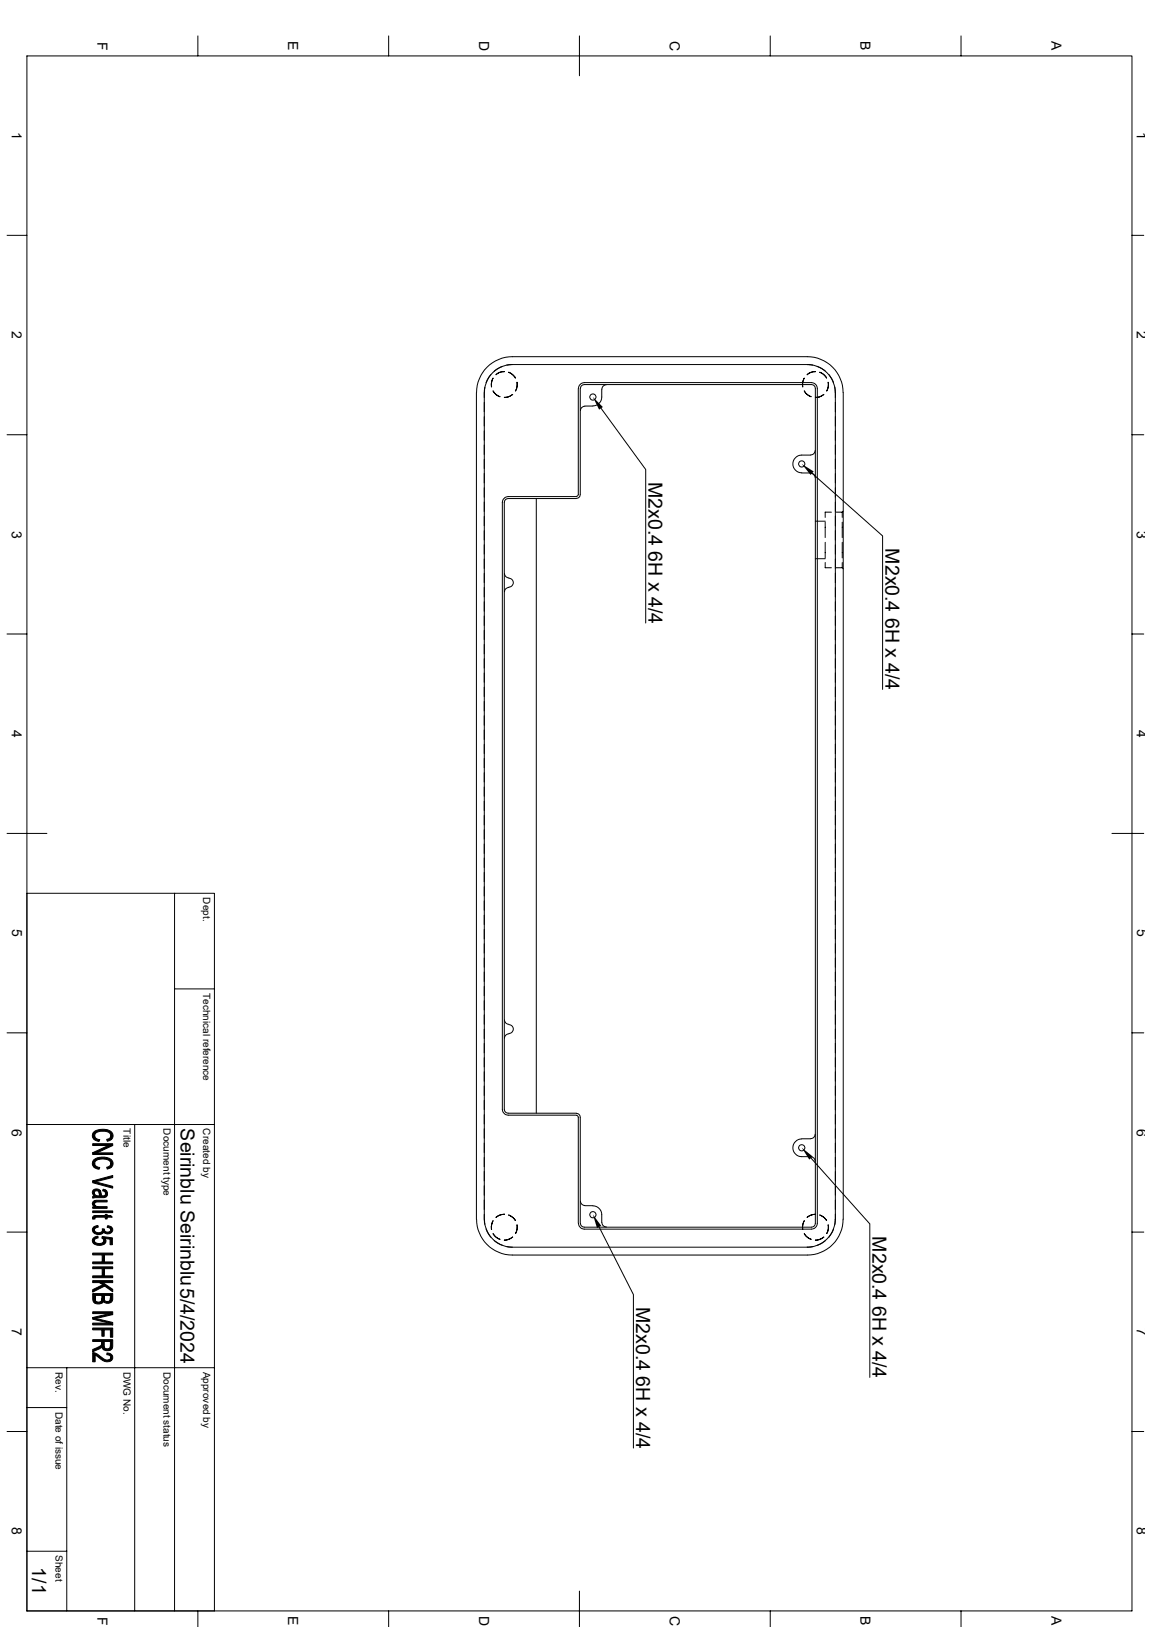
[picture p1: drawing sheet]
<svg xmlns="http://www.w3.org/2000/svg" width="297mm" height="420mm" viewBox="0 0 297 420" stroke-linecap="round" stroke-linejoin="round" font-family="sans-serif">
<g fill="none" stroke="#000" stroke-width=".26">
<path d="M6.9 14.4h285.2v401.4h-285.2zM51.1 9.3v5.1M100.3 9.3v5.1M149.5 9.3v10.3M198.8 9.3v5.1M248 9.3v5.1M1.8 60.7h5.1M292.1 60.7h3M125.1 100l-.1 2.6M126.7 96.7l-.5 .6-.8 1.5M127.2 97.6l-.3 .9-.1 1.4M127.3 97.6l-.5 1.5 .1 .8"/>
<path d="M129.6 94.6l-2.1 1.2M130.2 95.9h-.1a2.79 2.79 0 0 0-2.1 .8M131.2 96.1l1.2 .8 .6 .7M131.3 96.1l1.2 .8 .5 .7M132.1 94.1l-1.3 .1M133.4 98.7v1l-.3 1.2M156.5 99.3l-.8 .4-.4 .8M207.1 99.9v-.2a3.1 3.1 0 0 1 .5-2.1 2.77 2.77 0 0 0-.4 2.3M208.3 96.7a2.81 2.81 0 0 1 2.1-.8 2.99 2.99 0 0 0-2.1 .8zM208.3 94.1a7.2 7.2 0 0 1 7.2 7.2l.1 213.4M208.3 94.1l1.4 .1M208.3 94.1h-76.1a7.2 7.2 0 0 0-7.2 7.2"/>
<path d="M210.9 94.6l2.1 1.2M213.3 97.6l-.6-.7-1.2-.8 1.3 .8 .5 .7M213.7 98.7a3.3 3.3 0 0 1-.3 2.2M213.9 96.7l1.2 2.1M215.4 99.9l.2 2.7M1.8 112.2h5.1M125 101.3v213.4M127.2 100.9a3.3 3.3 0 0 0 1.8 1.5M127.3 100.9a2.98 2.98 0 0 0 1.7 1.5M130.1 102.6a2.85 2.85 0 0 0 2.2-.8l-.1 .1a2.86 2.86 0 0 1-2 .7M130.1 102.6h.1M149.2 100.3v27.3l-.5 .5"/>
<path d="M149.3 100.3a1.6 1.6 0 0 1 1.5-1.5h58.6a1.6 1.6 0 0 1 1.5 1.5v215.5a1.6 1.6 0 0 1-1.5 1.5h-58.6a1.6 1.6 0 0 1-1.5-1.5M149.7 100.3v27.3l-.3 .8-.7 .3M149.8 100.3l.3-.7 .7-.3h58.6l.7 .3 .3 .7v215.7l-.5 .7-.5 .1h-58.6l-.7-.3-.3-.7M153 104.8l-2.4 .1-.7 .5-.1 .6M155.1 105.4l11.5 15.8v39.6M155.3 100.5a4.5 4.5 0 0 1-.4 3.3l-1 .8-.9 .2M207.6 100.9a3.1 3.1 0 0 0 1.7 1.5M209.2 117.5h-2.3a2.29 2.29 0 0 0-2.3 2.3 2.29 2.29 0 0 0 2.3 2.2M210.4 116.3l-.4 .8-.8 .3M210.4 102.6h.1M212.6 101.8l-.1 .1a2.73 2.73 0 0 1-2.1 .7 2.85 2.85 0 0 0 2.2-.8M217.6 101.3a9.3 9.3 0 0 0-9.3-9.2h-76.1a9.3 9.3 0 0 0-9.2 9.2l-.1 213.4a9.3 9.3 0 0 0 9.3 9.3h76.1a9.3 9.3 0 0 0 9.3-9.3"/>
<path d="M217.6 101.3v213.4M292.1 112.2h3M138.4 128.7v158.7M148.7 128.7h-17.6l-.7 .3-.3 .7v156.6l.3 .8 .7 .3h17.6M148.7 128.2h-17.6a1.6 1.6 0 0 0-1.5 1.5v156.6a1.6 1.6 0 0 0 1.5 1.6h17.6M206.9 122.1l2.6 .1 .7 .5 .2 .6M209.5 122.2l18.3 16.1v39.7M210.4 134.5h2.5M212.9 134.8v4M212.9 140v4M214.5 132.2h-1.6v1.4M215.8 132.2h1.5"/>
<path d="M217.3 140v4M217.3 134.8v4M217.3 132.2v1.4M217.6 132l-.3 .2M130.2 148l.3 .8 .8 .4M131.3 149.3a1.14 1.14 0 0 1 1.2 1.1 1.14 1.14 0 0 1-1.2 1.2M131.3 151.6l-.8 .4-.3 .8M210.4 144.2h2.5M212.9 145.2v1.4h1.6M215.8 146.6h1.5M217.3 145.2v1.4l.3 .2M1.8 163.7h5.1"/>
<path d="M292.1 163.7h3M1.8 215.1h10.3M286.9 215.1h8.2M6.9 230.6h48.4v185.2M45 230.6v185.2M45 255.3h10.3M1.8 266.6h5.1M130.2 263.3l.3 .8 .8 .3M131.3 264.5a1.14 1.14 0 0 1 1.2 1.1 1.14 1.14 0 0 1-1.2 1.2M131.3 266.9l-.8 .3-.3 .8M292.1 266.6h3M6.9 290.3h48.4"/>
<path d="M34.8 290.3v125.5M148.7 287.9l.5 .5v27.4M148.7 287.4l.7 .3 .3 .7v27.4M209.2 298.6l.8 .4 .4 .8M209.2 294h-2.3a2.29 2.29 0 0 0-2.3 2.3 2.29 2.29 0 0 0 2.3 2.3h2.3M209.3 298.9l15.2 17v39.7M210.4 292.8l-.4 .8-.8 .3M1.8 318.1h5.1M125 313.4l.1 2.7M125 314.7a7.2 7.2 0 0 0 7.2 7.2h76.1M125.4 317.2l1.3 2.2M127.2 315.1l-.3 .9-.1 1.4"/>
<path d="M127.2 318.5l.9 .9 .9 .5M127.3 315.1l-.5 1.5 .1 .8M127.3 318.5a3.1 3.1 0 0 0 1.7 1.4M130.2 313.4h-.1a3.3 3.3 0 0 0-2.1 .8M131.2 313.6l1.2 .8 .6 .7M131.3 313.6l1.2 .8 .5 .7M133.4 316.2v1l-.3 1.2M149.8 310l.3 .9 .5 .2 2.4 .1M153 311.3a2.31 2.31 0 0 1 2.3 2.3v2M154.6 316.7l8.8 17.5v39.6M155.3 315.6l.4 .8 .8 .3M207.1 317.4l.1-1.4 .4-.9a2.89 2.89 0 0 0-.4 2.3"/>
<path d="M207.6 318.5a3.2 3.2 0 0 0 1.7 1.4M208.3 314.2a3.3 3.3 0 0 1 2.1-.8l-1.2 .3zM212.6 319.3l-.1 .1a3.1 3.1 0 0 1-2.1 .7M212.6 319.3l-1.2 .7-1 .1M213.3 315.1l-.6-.7-1.2-.8 .2 .1a3 3 0 0 1 1.6 1.4M213.7 316.2a3.3 3.3 0 0 1-.3 2.2M215.1 317.3l-1.2 2.1M215.5 314.7a7.2 7.2 0 0 1-7.2 7.2M215.6 314.7l-.2 1.4M292.1 318.1h3M127.5 320.2l2.1 1.3M130.1 320.1a3.2 3.2 0 0 0 2.2-.8l-1.2 .7z"/>
<path d="M130.8 321.8l1.3 .1M209.7 321.8l-1.4 .1M210.4 320.1h.1M213 320.3l-2.1 1.2M6.9 353.1h48.4M17.2 353.1v62.7M1.8 369.5h5.1M6.9 363.3h10.3M292.1 369.5h3M6.9 400.4h10.3M51.1 415.8v4.1M100.3 415.8v4.1"/>
<path d="M149.5 410.7v9.2M198.8 415.8v4.1M248 415.8v4.1"/>
<circle cx="153" cy="102.5" r=".8"/>
<circle cx="206.9" cy="119.8" r=".8"/>
<circle cx="206.9" cy="296.3" r=".8"/>
<circle cx="153" cy="313.6" r=".8"/>
</g>
<g fill="#000" stroke="#000" stroke-width=".26">
<path d="M24.4 293.2a1.19 1.19 0 0 0 1.3 1l-.1 .4-1.2-.3z" fill-rule="evenodd"/>
<path d="M27.5 294.1l.8-.3 .3-.6-.1 1.1-.8 .3z" fill-rule="evenodd"/>
<path d="M23.9 297.6h5.2v.4h-5.2z" fill-rule="evenodd"/>
<path d="M23.9 295.2h5.2v.5h-5.2z" fill-rule="evenodd"/>
<path d="M23.9 297.6l4.1-1.9h1.1l-4.1 1.9z" fill-rule="evenodd"/>
<path d="M24.1 292.3l.5-.4 1.2-.4 2.1 .2a1.4 1.4 0 0 1 1.2 1 1.4 1.4 0 0 1-.5 1.5v-1a1.76 1.76 0 0 0-2.4-1.2 1.53 1.53 0 0 0-1.8 1.2l-.1 1a1.28 1.28 0 0 1-.2-1.9z" fill-rule="evenodd"/>
<path d="M23.9 312.6h5.2v.4h-5.2z" fill-rule="evenodd"/>
<path d="M24.3 307.9l.1 .8z" fill-rule="evenodd"/>
<path d="M24 314l.5-.2v.9h-.6z" fill-rule="evenodd"/>
<path d="M24.4 310.8l.1 .7z" fill-rule="evenodd"/>
<path d="M24 319.7l.4-.4 .9-.2v.5l-.6 .1-.3 .3-.1 1.1a1.1 1.1 0 0 1-.3-1.4z" fill-rule="evenodd"/>
<path d="M24.4 316.6l.9-.2 .1 .4-.8 .2-.3 .5z" fill-rule="evenodd"/>
<path d="M24.4 300.3a1.26 1.26 0 0 0 1.3 1.1l-.1 .4-1.2-.3z" fill-rule="evenodd"/>
<path d="M24 307.2a1.4 1.4 0 0 1 1.9 .1l-.1 1.4-.1-.1a1.1 1.1 0 0 0-.9-1.2l-.5 .4v.9a1.02 1.02 0 0 1-.3-1.5z" fill-rule="evenodd"/>
<path d="M24.2 316.7h.1v.8a1.14 1.14 0 0 0 1.1 .7 1.14 1.14 0 0 0 1.1-.7v.8a1.54 1.54 0 0 1-1.7 .3 1.54 1.54 0 0 1-.9-1.5z" fill-rule="evenodd"/>
<path d="M26.4 317.2h.5v1l-.2-.2-.2 .3z" fill-rule="evenodd"/>
<path d="M26.6 307l.6 .2v.9l-.1-.4-.6-.3z" fill-rule="evenodd"/>
<path d="M24 310.2l.8-.4h2.8v.5h-2.9l-.3 .4-.1 .7a.84 .84 0 0 1-.3-1.2z" fill-rule="evenodd"/>
<path d="M23.9 311.5h.6l.1-.3 .4 .2 2.6 .1v.4h-3.7z" fill-rule="evenodd"/>
<path d="M24.4 308.2l.5 .5h.9l.1-1.4 .2 .8a.55 .55 0 0 0 .5 .6 .55 .55 0 0 0 .6-.6v-.9a1.09 1.09 0 0 1 .5 1.4 1.09 1.09 0 0 1-1.4 .6l-2.4 .1v-.5l.5-.1z" fill-rule="evenodd"/>
<path d="M27.5 301.3l.7-.3 .4-.6-.1 1.1-.8 .3z" fill-rule="evenodd"/>
<path d="M27.8 316.4l.9 .3-.1 .8-.2-.5-.8-.2z" fill-rule="evenodd"/>
<path d="M24.5 313.8h2.7v-.3h.4v.3h1l.4 .4h-1.4v.5h-.4v-.5h-2.2l-.5 .3z" fill-rule="evenodd"/>
<path d="M23.9 304.8l5.2 1.4v.5l-5.2-1.4z" fill-rule="evenodd"/>
<path d="M23.9 304.8l5.2-1.4v.6l-4.5 1.1z" fill-rule="evenodd"/>
<path d="M26.9 317.3a.85 .85 0 0 0 .8 .8 .85 .85 0 0 0 .9-.6l.1-.8a1.08 1.08 0 0 1 .2 1.4 1.08 1.08 0 0 1-1.4 .4l-.6-.3z" fill-rule="evenodd"/>
<path d="M24.3 299.3l1.4-.6 2.1 .2a1.41 1.41 0 0 1 1.3 1 1.41 1.41 0 0 1-.5 1.5v-1a1.57 1.57 0 0 0-1.9-1.2h-.3a1.67 1.67 0 0 0-2 1.1l-.1 1.1a1.34 1.34 0 0 1 0-2.1z" fill-rule="evenodd"/>
<path d="M24.6 334.4v.9a.87 .87 0 0 0 .9 .8 .87 .87 0 0 0 .8-.9l-.1 1.2-.5 .2-1.1-.1z" fill-rule="evenodd"/>
<path d="M24.3 320.3a1.37 1.37 0 0 0 1.3 .7 1.37 1.37 0 0 0 1.2-.7l.1 .8a2.54 2.54 0 0 1-2.6 0z" fill-rule="evenodd"/>
<path d="M23.9 332.9l2.6-1.3 .5 .4-3.1 1.5z" fill-rule="evenodd"/>
<path d="M27 319.7a.82 .82 0 0 1 0 1.4z" fill-rule="evenodd"/>
<path d="M26.9 334.4v.8a.78 .78 0 0 0 .8 .8 .78 .78 0 0 0 .8-.9l-.1 1.2-.9 .1-.6-.2z" fill-rule="evenodd"/>
<path d="M26.4 319.2l2.6 .3v1.8h-.6v-1.4l-1.4-.2-.1 1.4-.1-1-.5-.5z" fill-rule="evenodd"/>
<path d="M23.9 325.8h2.5l.6-1.9v1.9h2.1v.4h-5.2z" fill-rule="evenodd"/>
<path d="M23.9 323.5h5.2v.4h-2.1l-.6 1.9v-1.9h-2.5z" fill-rule="evenodd"/>
<path d="M23.9 329.4h2.5l.6-1.9v1.9h2.1v.4h-5.2z" fill-rule="evenodd"/>
<path d="M23.9 327h5.2v.5h-2.1l-.6 1.9v-1.9h-2.5z" fill-rule="evenodd"/>
<path d="M25.7 331.1h.8l2.6 1.7v.7z" fill-rule="evenodd"/>
<path d="M23.9 330.6h5.2v.5h-5.2z" fill-rule="evenodd"/>
<path d="M23.9 338.6h5.2v.7l-.8-.2h-4.4z" fill-rule="evenodd"/>
<path d="M23.9 333.9h5.2l-.1 1.8-.5 .6v-1.9h-1.6l-.1 1.7-.1-.2-.4 .4v-1.9h-1.7l-.1 2-.1-.1-.4-.6z" fill-rule="evenodd"/>
<path d="M23.9 340.1l4.4-1 .8 .2-4.4 1.1z" fill-rule="evenodd"/>
<path d="M23.9 348.4l1.1-.5a1.23 1.23 0 0 0 1.2-1.1l.1 .9-.6 .4-1.8 .9z" fill-rule="evenodd"/>
<path d="M26.8 346.3v1a.85 .85 0 0 0 .8 .9 .85 .85 0 0 0 .9-.8l-.1 1.1-1 .2-.6-.3z" fill-rule="evenodd"/>
<path d="M23.9 349.2l1.2 .3 1.1 .9a1.52 1.52 0 0 0 2.4 .2v-.2v.9a3.2 3.2 0 0 1-3.5-1.2l-.5-.3v1.7h-.7z" fill-rule="evenodd"/>
<path d="M23.9 341.5h4.3l.9 .5h-5.2z" fill-rule="evenodd"/>
<path d="M23.9 340.1l5.2 1.3v.6l-.9-.5-4.3-1z" fill-rule="evenodd"/>
<path d="M23.9 342.8h5.2v2.4h-.6v-1.9h-1.6v1.6h-.6v-1.6h-2.4z" fill-rule="evenodd"/>
<path d="M23.9 345.8h5.2l-.1 2.2-.5 .5v-2.2h-1.7v2.1l-.5-.7-.1-1.4h-2.3z" fill-rule="evenodd"/>
<path d="M27.6 349.2a1.14 1.14 0 0 1 1.4 .6 1.14 1.14 0 0 1-.4 1.5l-.1-1.1-.2-.3-.7-.2z" fill-rule="evenodd"/>
</g>
<path d="M153 102.5l2.6 2.6-1 .6zM206.9 119.8l3.1 1.9-.8 .9zM206.9 296.2l2.8 2.3-.9 .8zM153 313.5l2.2 2.9-1.1 .6z" fill="#000"/>
<g font-size="5">
<text x="167.3" y="124.4" transform="rotate(90 167.3 124.4)">M2x0.4 6H x 4/4</text>
<text x="228.5" y="141.6" transform="rotate(90 228.5 141.6)">M2x0.4 6H x 4/4</text>
<text x="46.6" y="291.3" transform="rotate(90 46.6 291.3)">Seirinblu Seirinblu5/4/2024</text>
<text x="225.2" y="319.1" transform="rotate(90 225.2 319.1)">M2x0.4 6H x 4/4</text>
<text x="164.2" y="337.4" transform="rotate(90 164.2 337.4)">M2x0.4 6H x 4/4</text>
<text x="8.3" y="404.6" transform="rotate(90 8.3 404.6)">1/1</text>
</g>
<g font-size="3.6">
<text x="25.1" y="10.8" transform="rotate(90 25.1 10.8)">F</text>
<text x="74.4" y="10.7" transform="rotate(90 74.4 10.7)">E</text>
<text x="123.6" y="10.5" transform="rotate(90 123.6 10.5)">D</text>
<text x="172.8" y="10.5" transform="rotate(90 172.8 10.5)">C</text>
<text x="222.1" y="10.7" transform="rotate(90 222.1 10.7)">B</text>
<text x="271.3" y="10.7" transform="rotate(90 271.3 10.7)">A</text>
<text x="3.1" y="34" transform="rotate(90 3.1 34)">1</text>
<text x="293.4" y="34" transform="rotate(90 293.4 34)">1</text>
<text x="3.1" y="85.5" transform="rotate(90 3.1 85.5)">2</text>
<text x="293.4" y="85.5" transform="rotate(90 293.4 85.5)">2</text>
<text x="3.1" y="136.9" transform="rotate(90 3.1 136.9)">3</text>
<text x="293.4" y="136.9" transform="rotate(90 293.4 136.9)">3</text>
<text x="3.1" y="188.4" transform="rotate(90 3.1 188.4)">4</text>
<text x="293.4" y="188.4" transform="rotate(90 293.4 188.4)">4</text>
<text x="3.1" y="239.9" transform="rotate(90 3.1 239.9)">5</text>
<text x="293.4" y="239.9" transform="rotate(90 293.4 239.9)">5</text>
<text x="3.1" y="291.3" transform="rotate(90 3.1 291.3)">6</text>
<text x="293.4" y="291.3" transform="rotate(90 293.4 291.3)">6</text>
<text x="3.1" y="342.8" transform="rotate(90 3.1 342.8)">7</text>
<text x="293.4" y="342.8" transform="rotate(90 293.4 342.8)">7</text>
<text x="3.1" y="394.3" transform="rotate(90 3.1 394.3)">8</text>
<text x="293.4" y="394.3" transform="rotate(90 293.4 394.3)">8</text>
<text x="25.1" y="417.3" transform="rotate(90 25.1 417.3)">F</text>
<text x="74.4" y="417.2" transform="rotate(90 74.4 417.2)">E</text>
<text x="123.6" y="417.1" transform="rotate(90 123.6 417.1)">D</text>
<text x="172.8" y="417.1" transform="rotate(90 172.8 417.1)">C</text>
<text x="222.1" y="417.2" transform="rotate(90 222.1 417.2)">B</text>
<text x="271.3" y="417.2" transform="rotate(90 271.3 417.2)">A</text>
</g>
<g font-size="2.6">
<text x="52.5" y="231.6" transform="rotate(90 52.5 231.6)">Dept.</text>
<text x="52.5" y="256.3" transform="rotate(90 52.5 256.3)">Technical reference</text>
<text x="31.9" y="291.3" transform="rotate(90 31.9 291.3)">Title</text>
<text x="42.2" y="291.3" transform="rotate(90 42.2 291.3)">Document type</text>
<text x="52.5" y="291.3" transform="rotate(90 52.5 291.3)">Created by</text>
<text x="14.4" y="354.1" transform="rotate(90 14.4 354.1)">Rev.</text>
<text x="31.9" y="354.1" transform="rotate(90 31.9 354.1)">DWG No.</text>
<text x="42.2" y="354.1" transform="rotate(90 42.2 354.1)">Document status</text>
<text x="52.5" y="354.1" transform="rotate(90 52.5 354.1)">Approved by</text>
<text x="14.4" y="364.4" transform="rotate(90 14.4 364.4)">Date of issue</text>
<text x="14.4" y="401.4" transform="rotate(90 14.4 401.4)">Sheet</text>
</g>
</svg>
